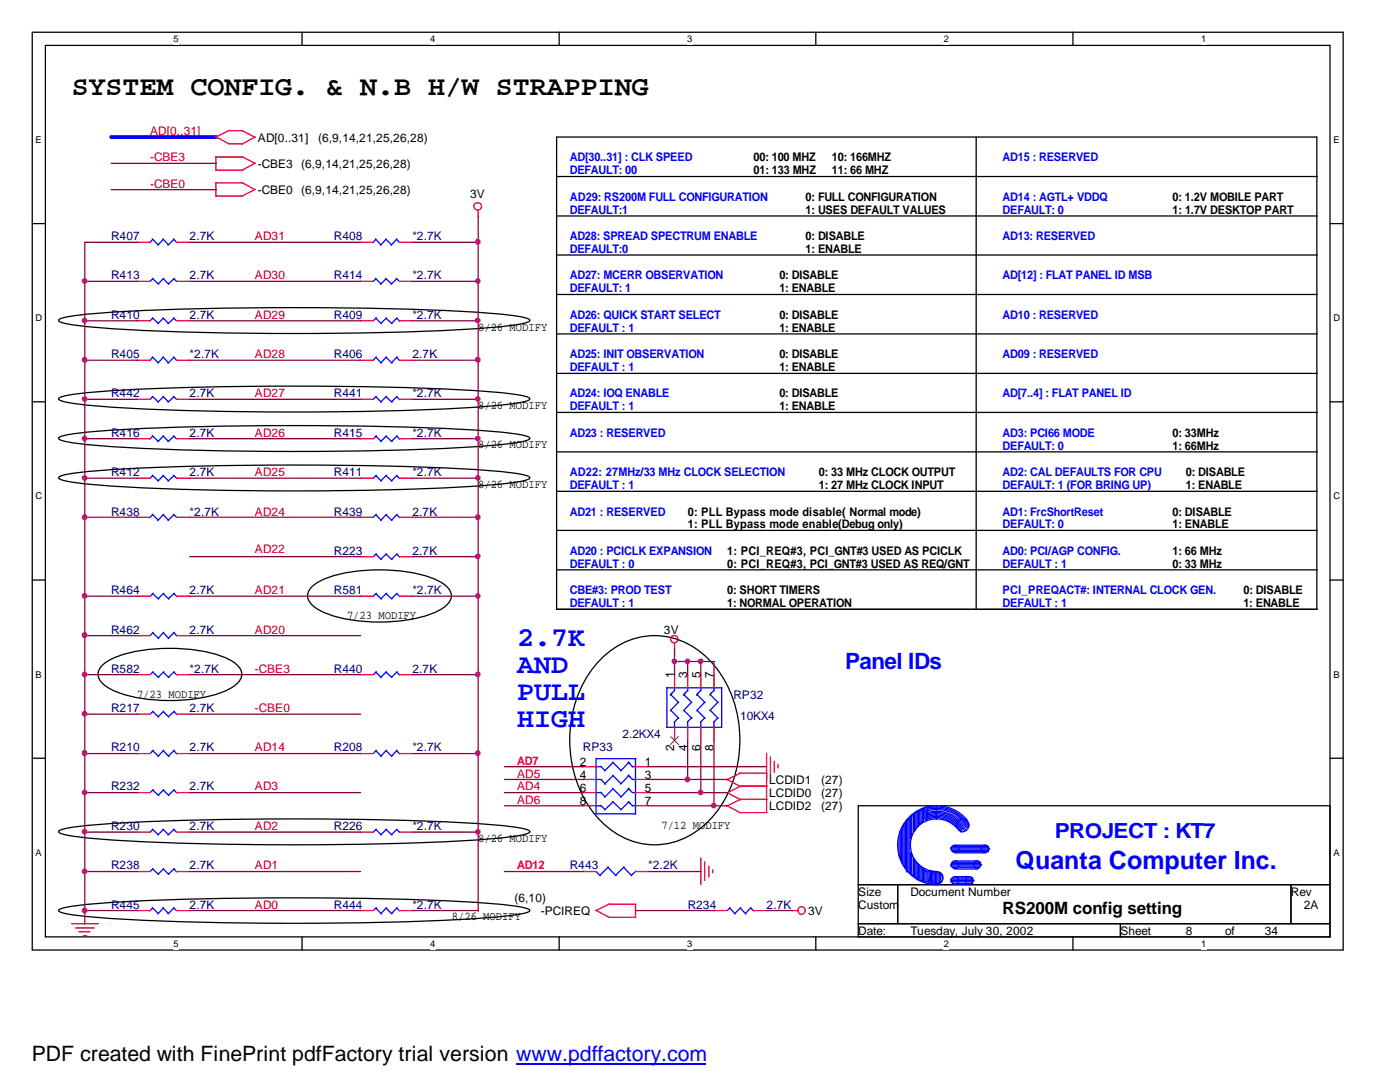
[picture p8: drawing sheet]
<svg xmlns="http://www.w3.org/2000/svg" width="279mm" height="216mm" viewBox="0 0 279 216" stroke-linecap="round" stroke-linejoin="round" font-family="sans-serif">
<path d="M6.4 6.4h261.7v183.2h-261.7zM9.1 9.1h256.3v177.8h-256.3z" fill="none" stroke="#000" stroke-width=".25"/>
<g fill="#fff">
<path d="M34.6 6.8h1v2.2h-1z"/>
<path d="M34.6 187.3h1v2.2h-1z"/>
</g>
<path d="M60.3 6.4v2.7M60.3 186.9v2.7" fill="none" stroke="#000" stroke-width=".25"/>
<g fill="#fff">
<path d="M85.9 6.8h1v2.2h-1z"/>
<path d="M85.9 187.3h1v2.2h-1z"/>
</g>
<path d="M111.6 6.4v2.7M111.6 186.9v2.7" fill="none" stroke="#000" stroke-width=".25"/>
<g fill="#fff">
<path d="M137.2 6.8h1v2.2h-1z"/>
<path d="M137.2 187.3h1v2.2h-1z"/>
</g>
<path d="M162.8 6.4v2.7M162.8 186.9v2.7" fill="none" stroke="#000" stroke-width=".25"/>
<g fill="#fff">
<path d="M188.4 6.8h1v2.2h-1z"/>
<path d="M188.4 187.3h1v2.2h-1z"/>
</g>
<path d="M214.1 6.4v2.7M214.1 186.9v2.7" fill="none" stroke="#000" stroke-width=".25"/>
<g fill="#fff">
<path d="M239.7 6.8h1v2.2h-1z"/>
<path d="M239.7 187.3h1v2.2h-1z"/>
<path d="M7.1 26.8h1.3v2.2h-1.3z"/>
<path d="M266.1 26.8h1.3v2.2h-1.3z"/>
<path d="M7.1 62.4h1.4v2.2h-1.4z"/>
<path d="M266.1 62.4h1.4v2.2h-1.4z"/>
</g>
<path d="M6.4 44.6h2.7M265.4 44.6h2.7" fill="none" stroke="#000" stroke-width=".25"/>
<g fill="#fff">
<path d="M7.1 98h1.4v2.2h-1.4z"/>
<path d="M266.1 98h1.4v2.2h-1.4z"/>
</g>
<path d="M6.4 80.2h2.7M265.4 80.2h2.7" fill="none" stroke="#000" stroke-width=".25"/>
<g fill="#fff">
<path d="M7.1 133.5h1.3v2.2h-1.3z"/>
<path d="M266.1 133.5h1.3v2.2h-1.3z"/>
</g>
<path d="M6.4 115.7h2.7M265.4 115.7h2.7" fill="none" stroke="#000" stroke-width=".25"/>
<g fill="#fff">
<path d="M7.1 169.1h1.3v2.2h-1.3z"/>
<path d="M266.1 169.1h1.3v2.2h-1.3z"/>
</g>
<g fill="none" stroke="#000" stroke-width=".25">
<path d="M111.1 35.2h151.8M194.8 27.3v94.4M111.1 43.1h151.8M111.1 50.9h151.8M111.1 58.8h151.8M11.8 63.7l.4-.2a64.5 64.5 0 0 1 12-1.3 713 713 0 0 1 73.3 .3l6.1 .6a3 3 0 0 1 2.1 .8 3 3 0 0 1-2.1 .8 295.2 295.2 0 0 1-34.1 1.8 534.4 534.4 0 0 1-53-1.4l-2.6-.4a3 3 0 0 1-2.2-.8zM11.8 79.4l.4-.2a64.5 64.5 0 0 1 12-1.4 713 713 0 0 1 73.3 .3l6.1 .7a3 3 0 0 1 2.1 .8 3 3 0 0 1-2.1 .8 295.2 295.2 0 0 1-34.1 1.7 534.4 534.4 0 0 1-53-1.4l-2.6-.3a3 3 0 0 1-2.2-.8zM111.1 66.6h151.8M111.1 74.5h151.8M11.8 87.3l.4-.2a64.5 64.5 0 0 1 12-1.4 713 713 0 0 1 73.3 .3l6.1 .7a3 3 0 0 1 2.1 .8 3 3 0 0 1-2.1 .7 295.2 295.2 0 0 1-34.1 1.8 534.4 534.4 0 0 1-53-1.4l-2.6-.4a3 3 0 0 1-2.2-.7zM11.8 95.1l.4-.2a64.5 64.5 0 0 1 12-1.3 713 713 0 0 1 73.3 .3l6.1 .7a3 3 0 0 1 2.1 .7 3 3 0 0 1-2.1 .8 295.2 295.2 0 0 1-34.1 1.8 534.4 534.4 0 0 1-53-1.4l-2.6-.4a3 3 0 0 1-2.2-.8zM111.1 82.3h151.8"/>
<path d="M111.1 90.2h151.8M111.1 98h151.8M62.3 117a17.9 17.9 0 0 1 9.9-3.1 31 31 0 0 1 15.3 2 4.1 4.1 0 0 1 2.6 3 3.2 3.2 0 0 1-1.7 2.4 22.7 22.7 0 0 1-10.9 2.8 29.2 29.2 0 0 1-13.6-2.2 4.1 4.1 0 0 1-2.5-3l.1-.7zM111.1 105.8h151.8M111.1 113.7h151.8M20.5 132.7a17.9 17.9 0 0 1 9.8-3.2 31 31 0 0 1 15.4 2.1 4.1 4.1 0 0 1 2.6 2.9 3.2 3.2 0 0 1-1.7 2.5 22.7 22.7 0 0 1-10.9 2.7 29.2 29.2 0 0 1-13.6-2.2 4.1 4.1 0 0 1-2.5-3l.1-.6zM119.7 131.7a14.7 14.7 0 0 1 21.9 0 24.2 24.2 0 0 1 2.9 28 16.5 16.5 0 0 1-13.9 8.9 16.1 16.1 0 0 1-13.8-8.9 24.6 24.6 0 0 1 1.8-26.8zM262.8 121.6v-94.3h-151.7v94.3h151.8M6.4 151.3h2.7M265.4 151.3h2.7M11.8 165.7l.4-.2a64.5 64.5 0 0 1 12-1.3 713 713 0 0 1 73.3 .3l6.1 .7a3 3 0 0 1 2.1 .7 3 3 0 0 1-2.1 .8 295.2 295.2 0 0 1-34.1 1.8 534.4 534.4 0 0 1-53-1.4l-2.6-.4a3 3 0 0 1-2.2-.8zM171.3 160.8h94.1v26.1h-94.1z"/>
<path d="M171.3 176.5h94.1M179.2 176.5v7.8M257.6 176.5v7.8M11.8 181.5l.4-.2a64.5 64.5 0 0 1 12-1.3 713 713 0 0 1 73.3 .2l6.1 .7a3 3 0 0 1 2.1 .8 3.1 3.1 0 0 1-2.1 .7 307.7 307.7 0 0 1-34.1 1.8 548.6 548.6 0 0 1-53-1.4l-2.6-.4a3.1 3.1 0 0 1-2.2-.7zM171.3 184.3h94.1M223.6 184.3v2.6"/>
</g>
<g fill="none" stroke="#f00" stroke-width=".25">
<path d="M43 27.3l2.7 1.4M43 36.5h5.3M43 31.3h5.3M43.1 31.3v2.7M43.1 36.5v2.7M43.1 39.1h5.3M43.1 34h5.3M45.6 28.7h2.7M45.7 26.1h2.7M45.8 26l-2.7 1.3M48.3 36.4l2.6 1.4M48.3 31.2l2.6 1.4"/>
<path d="M48.3 26.1l2.7 1.3M50.9 27.3l-2.6 1.5M51 37.8l-2.7 1.3M51 32.5l-2.7 1.5M27.3 56.1h2.7M27.3 48.3h2.7M35.2 56.1h2.6M35.2 48.3h2.6M71.9 56.1h2.6M71.9 48.3h2.6M79.7 56.1h2.6M79.7 48.3h2.6"/>
<path d="M95.4 42v1.2M27.3 79.7h2.7M27.3 64h2.7M27.3 71.9h2.7M35.2 79.7h2.6M35.2 64h2.6M35.2 71.9h2.6M71.9 79.7h2.6M71.9 64h2.6M71.9 71.9h2.6M79.7 79.7h2.6M79.7 64h2.6"/>
<path d="M79.7 71.9h2.6M27.3 87.5h2.7M27.3 95.4h2.7M35.2 87.5h2.6M35.2 95.4h2.6M71.9 87.5h2.6M71.9 95.4h2.6M79.7 87.5h2.6M79.7 95.4h2.6M27.3 103.2h2.7M27.3 119h2.7M35.2 103.2h2.6"/>
<path d="M35.2 119h2.6M71.9 103.2h2.6M71.9 111.1h2.6M71.9 119h2.6M79.7 103.2h2.6M79.7 111.1h2.6M79.7 119h2.6M27.3 134.6h2.7M27.3 126.8h2.7M35.2 134.6h2.6M35.2 126.8h2.6M71.9 134.6h2.6"/>
<path d="M79.7 134.6h2.6M134.6 128.4v1.1M134.6 134.6v2.6M137.2 134.6v2.6M139.9 134.6v2.6M142.5 134.6v2.6M27.3 150.4h2.7M27.3 142.5h2.7M27.3 158.2h2.7M35.2 150.4h2.6M35.2 142.5h2.6M35.2 158.2h2.6"/>
<path d="M71.9 150.4h2.6M79.7 150.4h2.6M116.3 158.2h2.7M116.3 153h2.7M116.3 155.5h2.7M126.8 158.2h2.6M126.8 153h2.6M126.8 155.5h2.6M134.6 145.1v2.6M137.2 145.1v2.6M139.9 145.1v2.6M142.5 145.1v2.6"/>
<path d="M145.1 158.2l2.7 1.4M145.1 155.5l2.7 1.5M147.7 159.5h5.4M147.7 156.9h5.4M147.7 154.3h5.3M147.7 159.5l-2.7 1.4M147.7 156.9l-2.7 1.3M147.7 154.3l-2.7 1.3M153 150.3v11.8M153.8 151v3.8M154.5 151.9v2.2M155.3 152.6v.6"/>
<path d="M27.3 166h2.7M27.3 173.9h2.7M35.2 166h2.6M35.2 173.9h2.6M71.9 166h2.6M79.7 166h2.6M116.3 173.9h2.7M116.3 160.8h2.7M126.8 173.9h2.6M126.8 160.8h2.6M139.9 171.2v5.3M140.6 172v3.7"/>
<path d="M141.5 172.8v2.2M142.2 173.6v.6M145.1 160.8l2.7 1.4M147.7 162.1h5.4M14.3 184.3h5.3M15.1 185.2h3.7M15.7 185.9h2.2M16.7 186.7h.6M27.3 181.7h2.7M35.2 181.7h2.6M71.9 181.7h2.6M79.7 181.7h2.6"/>
<path d="M118.9 181.6l2.7 1.4M121.5 183h5.3M121.6 180.4h5.3M121.7 180.3l-2.7 1.4M126.8 180.4v2.7M142.5 181.7h2.6M150.4 181.7h2.6M158.1 181.7h1.2"/>
<circle cx="95.4" cy="41.2" r=".75"/>
<circle cx="134.6" cy="127.5" r=".73"/>
<circle cx="160" cy="181.7" r=".74"/>
</g>
<g fill="none" stroke="#00f" stroke-width=".25">
<path d="M30.4 47.7l1.2 1.2M30.5 55.6l1.2 1.1M30.5 47.8l-.6 .6M30.6 55.5l-.6 .6M32.5 47.7l1.1 1.2M32.6 55.6l1.1 1.1M32.6 47.8l-1.1 1.1M32.7 55.5l-1.1 1.1M34.6 47.7l.6 .6M34.7 55.6l.6 .6M34.7 47.8l-1.2 1.1M34.8 55.5l-1.2 1.1"/>
<path d="M74.9 47.7l1.1 1.2M74.9 55.5l1.1 1.1M75 47.8l-.6 .6M75 55.6l-.6 .6M77 47.7l1.1 1.2M77 55.5l1.1 1.1M77 47.8l-1.1 1.1M77 55.6l-1.1 1.1M79.1 47.7l.6 .6M79.1 55.5l.6 .6M79.2 47.8l-1.1 1.1M79.2 55.6l-1.1 1.1"/>
<path d="M30.4 63.4l1.2 1.1M30.4 71.2l1.2 1.2M30.4 79.1l1.2 1.1M30.5 63.5l-.6 .6M30.5 71.3l-.6 .7M30.5 79.2l-.6 .6M32.5 63.4l1.1 1.1M32.5 71.2l1.1 1.2M32.5 79.1l1.1 1.1M32.6 63.5l-1.1 1.1M32.6 71.3l-1.1 1.2M32.6 79.2l-1.1 1.1"/>
<path d="M34.6 63.4l.6 .6M34.6 71.2l.6 .7M34.6 79.1l.6 .6M34.7 63.5l-1.2 1.1M34.7 71.3l-1.2 1.2M34.7 79.2l-1.2 1.1M75 79.2l1.1 1.1M75 71.3l1.1 1.2M75 63.5l1.1 1.1M75.1 79.1l-.6 .6M75.1 71.2l-.6 .7M75.1 63.4l-.6 .6"/>
<path d="M77 79.2l1.2 1.1M77 71.3l1.2 1.2M77 63.5l1.2 1.1M77.1 79.1l-1.1 1.1M77.1 71.2l-1.1 1.2M77.1 63.4l-1.1 1.1M79.2 79.2l.6 .6M79.2 71.3l.6 .7M79.2 63.5l.6 .6M79.2 79.1l-1.1 1.1M79.2 71.2l-1.1 1.2M79.2 63.4l-1.1 1.1"/>
<path d="M30.4 87l1.2 1.1M30.4 94.8l1.2 1.1M30.5 87l-.6 .6M30.5 94.9l-.6 .6M32.5 87l1.1 1.1M32.5 94.8l1.1 1.1M32.6 87l-1.1 1.1M32.6 94.9l-1.1 1.1M34.6 87l.6 .5M34.6 94.8l.6 .6M34.7 87l-1.2 1.1M34.7 94.9l-1.2 1.1"/>
<path d="M75 87l1.1 1.1M75 94.9l1.1 1.1M75.1 87l-.6 .5M75.1 94.8l-.6 .6M77 87l1.2 1.1M77 94.9l1.2 1.1M77.1 87l-1.1 1.1M77.1 94.8l-1.1 1.1M79.2 87l.6 .6M79.2 94.9l.6 .6M79.2 87l-1.1 1.1M79.2 94.8l-1.1 1.1"/>
<path d="M30.4 102.6l1.2 1.2M30.5 102.7l-.6 .6M30.5 118.4l1.2 1.1M30.6 118.4l-.6 .6M32.5 102.6l1.1 1.2M32.6 102.7l-1.1 1.2M32.6 118.4l1.1 1.1M32.7 118.4l-1.1 1.1M34.6 102.6l.6 .6M34.7 102.7l-1.2 1.2M34.7 118.4l.6 .6M34.8 118.4l-1.2 1.1"/>
<path d="M75 110.6l1.1 1.1M75 102.7l1.1 1.2M75 118.4l1.1 1.1M75.1 110.5l-.6 .6M75.1 102.6l-.6 .6M75.1 118.4l-.6 .6M77 110.6l1.2 1.1M77 102.7l1.2 1.2M77 118.4l1.2 1.1M77.1 110.5l-1.1 1.1M77.1 102.6l-1.1 1.2M77.1 118.4l-1.1 1.1"/>
<path d="M79.2 110.6l.6 .6M79.2 102.7l.6 .6M79.2 118.4l.6 .6M79.2 110.5l-1.1 1.1M79.2 102.6l-1.1 1.2M79.2 118.4l-1.1 1.1M30.5 126.2l1.2 1.2M30.5 134.1l1.2 1.1M30.6 126.2l-.6 .6M30.6 134l-.6 .6M32.6 126.2l1.1 1.2M32.6 134.1l1.1 1.1"/>
<path d="M32.7 126.2l-1.1 1.1M32.7 134l-1.1 1.1M34.7 126.2l.6 .7M34.7 134.1l.6 .6M34.8 126.2l-1.2 1.1M34.8 134l-1.2 1.1M75 134.1l1.1 1.1M75.1 134l-.6 .6M77 134.1l1.2 1.1M77.1 134l-1.1 1.1M79.2 134.1l.6 .6M79.2 134l-1.1 1.1"/>
<path d="M133.1 137.2h11M133.1 137.2v7.9M133.9 138.6l1.6 1.6M134.6 137.8l-.8 .9 .3-.4M134.6 137.2v.6M136.5 138.6l1.6 1.6M137.2 137.8l-.8 .9 .3-.4M137.2 137.2v.6M139.1 138.6l1.6 1.6M139.9 137.8l-.9 .9 .4-.4M139.9 137.2v.6M141.7 138.6l1.6 1.6"/>
<path d="M142 138.3l-.4 .4M142.5 137.2v.6M142.5 137.8l-.6 .5M144 137.2v8M30.5 149.8l1.2 1.2M30.5 142l1.2 1.1M30.5 157.6l1.2 1.2M30.6 149.7l-.6 .7M30.6 141.9l-.6 .6M30.6 157.6l-.6 .6M32.6 149.8l1.1 1.2M32.6 142l1.1 1.1"/>
<path d="M32.6 157.6l1.1 1.2M32.7 149.7l-1.1 1.2M32.7 141.9l-1.1 1.1M32.7 157.6l-1.1 1.1M34.7 149.8l.6 .7M34.7 142l.6 .6M34.7 157.6l.6 .6M34.8 149.7l-1.2 1.2M34.8 141.9l-1.2 1.1M34.8 157.6l-1.2 1.1M75 149.8l1.1 1.2M75.1 149.7l-.6 .7"/>
<path d="M77 149.8l1.2 1.2M77.1 149.7l-1.1 1.2M79.2 149.8l.6 .7M79.2 149.7l-1.1 1.2M118.9 153h1.1M118.9 158.2h1.1M119 155.5h1.1M119 151.3v11.1M119 151.4h7.9M119.9 152.9l.8 .9M119.9 158.1l.8 .9M120 155.5l.8 1"/>
<path d="M122.3 152.1l1.7 1.7M122.3 154.7l1.7 1.7M122.3 157.3l1.7 1.7M122.3 159.9l1.7 1.6M122.3 152.1l-1.7 1.7M122.3 154.8l-1.7 1.7M122.3 157.4l-1.7 1.7M125.4 154.7l.8 .8M125.4 157.3l.8 .9M125.4 159.9l.8 .9M125.5 152.1l-1.6 1.7M125.5 154.8l-1.6 1.7"/>
<path d="M125.5 157.4l-1.6 1.7M125.7 152.4l-.3-.3 .8 .9M126.2 153h.6M126.2 155.5h.6M126.2 158.2h.6M126.8 151.4v11.1M133 145.1h11M133.9 141.7l1.6 1.6M134.6 144v1.2M135.4 140.1l-1.6 1.7M135.4 143.3l-.9 .8M136.5 141.7l1.6 1.6"/>
<path d="M137.2 143.9v1.2M138 140.1l-1.6 1.7M138.1 143.2l-.9 .8M139.1 141.7l1.6 1.6M139.9 144v1.2M140.6 140.1l-1.6 1.7M140.6 143.3l-.8 .8M141.7 141.7l1.6 1.6M142.5 144v1.2M143.3 140.1l-1.7 1.7M143.3 143.3l-.9 .8M30.4 165.4l1.2 1.1"/>
<path d="M30.5 165.5l-.6 .6M30.5 173.4l1.2 1.1M30.6 173.3l-.6 .6M32.5 165.4l1.1 1.1M32.6 165.5l-1.1 1.1M32.6 173.4l1.1 1.1M32.7 173.3l-1.1 1.1M34.6 165.4l.6 .6M34.7 165.5l-1.2 1.1M34.7 173.4l.6 .6M34.8 173.3l-1.2 1.1M75 165.5l1.1 1.1"/>
<path d="M75.1 165.4l-.6 .6M77 165.5l1.2 1.1M77.1 165.4l-1.1 1.1M79.2 165.5l.6 .6M79.2 165.4l-1.1 1.1M118.9 160.8h1.1M118.9 162.4h7.9M119 173.9l.8 .9M119.9 160.7l.8 .8M121.3 173.1l1.6 1.7M121.4 173l-1.7 1.7M122.3 160l-1.7 1.6"/>
<path d="M124.5 173.1l1.6 1.7M124.5 173l-1.6 1.7M125.5 160l-1.6 1.6M126.2 160.8h.6M126.9 173.8l-.9 .9M179.4 166.8v3.8M179.4 170.5l.3 .9M179.7 165.9v5.4M179.9 165.5v6.6M179.9 172l.4 .4M180 165.4l-.3 .6M180.2 164.9v7.4"/>
<path d="M180.4 164.4v8.5M180.4 172.8l.4 .3M180.5 164.3l-.3 .7M180.7 164.1v9M180.9 163.9v10.1M181 163.8l-.3 .4M181.2 163.6v10.3M181.4 163.4v10.8M181.4 174.2h.4M181.5 163.3l-.3 .4M181.7 162.9v4.5M181.7 170.1v4.1"/>
<path d="M181.7 170.2l.3 .7M181.9 162.8v3.7M181.9 170.8v3.7M181.9 174.4l.5 .4M182 166.5l-.3 .8M182.3 162.6v3.5M182.3 171.2v3.5M182.3 171.3l.3 .6M182.4 162.6l-.5 .3M182.5 174.9l.4 .4M182.5 162.3v3.5M182.5 171.8v3.2"/>
<path d="M182.6 165.7l-.3 .3M182.8 162.1v3.3M182.8 172v3.2M182.8 172l.3 .4M182.9 162.1l-.4 .3M183 175.4h.4M183 161.8v3.2M183 172.3v3.2M183 161.9h.4M183.1 164.9l-.3 .4M183.3 172.6l.3 .3M183.3 161.9v2.9"/>
<path d="M183.3 172.5v2.9M183.6 175.7h.3M183.6 161.8v2.6M183.6 172.8v3M183.6 164.3l-.3 .5M183.8 161.5v2.8M183.8 173v2.7M183.8 173.1l.3 .4M183.9 161.5l-.3 .4M184.1 161.5v2.4M184.1 173.4v2.4M184.1 175.7l.3 .3"/>
<path d="M184.1 163.8l-.3 .4M184.3 161.3v2.7M184.3 173.3v2.6M184.3 173.4l.4 .3M184.4 161.2l-.3 .3M184.5 163.3l.3 .4M184.6 175.9h.3M184.6 161.2v2.2M184.6 173.7v2.3M184.7 161.9l2.1-.4a6.9 6.9 0 0 1 6.3 3.7M184.8 163.5l2-.3a5.6 5.6 0 0 1 5 2.8M184.8 163.2l2-.3a5.7 5.7 0 0 1 5.2 3.1"/>
<path d="M184.8 163l2-.4a5.9 5.9 0 0 1 5.2 2.9M184.8 162.7l2-.3a6.1 6.1 0 0 1 5.6 3.4M184.8 162.5l2-.4a6.5 6.5 0 0 1 6 3.7M184.8 162.2l2-.3a7 7 0 0 1 6.1 3.3M184.8 161v2.7M184.8 173.7v2.2M184.8 173.9h.5M184.9 161l-.3 .3M185.1 161.5l1.7-.2a7.2 7.2 0 0 1 6.5 3.6M185.1 161.2l1.7-.2a7.5 7.5 0 0 1 6.6 3.7M185.1 176.3h.6M185.2 175.9h.3"/>
<path d="M185.2 161.2v2.2M185.2 173.9v2.1M185.4 173.9h.4M185.4 173.8v2.1M185.7 173.9v2.5M185.9 173.9v2.5M186 173.8l-.8 2.5M186.2 173.8v2.1M186.2 173.9l.3 .6M186.3 175.9l-.4 .4M186.4 176.3h.4M186.4 174.4v2"/>
<path d="M186.7 174.2h.3M186.7 174.1v2.2M186.9 176.3h.4M186.9 174.2v2.2M187.2 174.2h.3M187.2 174.1v2.2M187.5 174.2v2.2M187.7 174.3v1.6M187.7 174.4l.4 .4M187.8 175.9l-.3 .4M188 174.7v1.1M189.7 169.2h7.5"/>
<path d="M189.7 172.8h5.9M189.7 175.4h4.4M189.7 175.9h4.4M189.8 169.2v.3M189.8 175.4v.4M189.8 169.4h7.7M189.8 172.6h6.1M189.8 172.8l.6 .3M189.8 175.7h4.6M189.8 175.9l.6 .5M190 169.7h7.2M190 172.3h5.6"/>
<path d="M190.1 168.9h7.2M190.1 169.7l.3 .3M190.1 172h5.6M190.1 172.3l-.4 .3M190.1 175.2h4M190.3 169.9h7M190.3 173.1h5.1M190.3 176.3h3.8M190.6 174.9h2.9M190.6 176.5h2.9M190.6 173.4h4.6M190.6 171.8h4.6"/>
<path d="M190.6 170.2h6.2M190.6 168.7h6.2M191 165.3a5.4 5.4 0 0 0-4.2-1.9h.1a5.1 5.1 0 0 0-5.2 5.2 5.3 5.3 0 0 0 5.2 5.3M193 163.7a7.8 7.8 0 0 0-6.2-2.9h.1a7.8 7.8 0 0 0-7.7 7.8v-.1a7.8 7.8 0 0 0 7.7 8M194.1 175.2v.3M194.3 175.7l-.3 .3M195.6 172v.4M195.8 172.6l-.3 .3M197.2 168.9v.3M197.4 169.4l-.3 .4M30.4 181.1l1.2 1.2M30.5 181.2l-.6 .6"/>
<path d="M32.5 181.1l1.1 1.2M32.6 181.2l-1.1 1.2M34.6 181.1l.6 .6M34.7 181.2l-1.2 1.2M75 181.2l1.1 1.2M75.1 181.1l-.6 .6M77 181.2l1.2 1.2M77.1 181.1l-1.1 1.2M79.2 181.2l.6 .6M79.2 181.1l-1.1 1.2M145.6 181.2l1.1 1.2M145.7 181.1l-.6 .6"/>
<path d="M147.7 181.2l1.1 1.2M147.8 181.1l-1.2 1.2M149.8 181.2l.7 .6M149.9 181.1l-1.1 1.2"/>
<circle cx="186.9" cy="175.2" r="1.28"/>
<circle cx="190.6" cy="175.7" r=".75"/>
<circle cx="190.6" cy="172.5" r=".75"/>
<circle cx="190.6" cy="169.4" r=".75"/>
<circle cx="192.1" cy="164.7" r="1.26"/>
<circle cx="193.5" cy="175.7" r=".75"/>
<circle cx="195" cy="172.5" r=".74"/>
<circle cx="196.6" cy="169.4" r=".75"/>
</g>
<path d="M133.9 147l1.6 1.6M135.4 147l-1.6 1.6" fill="none" stroke="#804000" stroke-width=".2"/>
<path d="M22.2 27.3h21" fill="none" stroke="#00f" stroke-width=".76"/>
<g fill="none" stroke="#800040" stroke-width=".25">
<path d="M22.2 32.6h21M22.2 37.8h21M16.9 56.1h10.5M27.4 48.3h-10.5v136.1M37.8 56.1h34.2M37.8 48.3h34.2M82.3 56.1h13.2M82.3 48.3h13.2M95.4 43.1v138.7M16.9 64h10.5M16.9 71.9h10.5M16.9 79.7h10.5"/>
<path d="M37.8 64h34.2M37.8 71.9h34.2M37.8 79.7h34.2M82.3 64h13.2M82.3 71.9h13.2M82.3 79.7h13.2M16.9 95.4h10.5M16.9 87.5h10.5M37.8 95.4h34.2M37.8 87.5h34.2M82.3 95.4h13.2M82.3 87.5h13.2"/>
<path d="M16.9 103.2h10.5M16.9 119h10.5M37.8 103.2h34.2M37.8 119h34.2M37.8 111.1h34.2M82.3 103.2h13.2M82.3 119h13.2M82.3 111.1h13.2M16.8 134.6h10.5M16.9 126.8h10.5M37.8 126.8h34.2M37.8 134.6h34.2"/>
<path d="M82.3 134.6h13.2M134.6 129.4v5.3M134.6 132h8M137.2 132v2.7M139.9 132v2.7M142.5 132v2.7M16.9 150.4h10.5M16.9 158.2h10.5M16.9 142.5h10.5M37.8 150.4h34.2M37.8 158.2h34.2M37.8 142.5h34.2"/>
<path d="M82.3 150.4h13.2M100.7 158.2h15.7M100.7 153h15.7M100.7 155.5h15.7M129.3 153h23.7M129.4 158.2h15.8M129.4 155.5h15.8M137.2 147.7v7.9M139.9 147.7v10.5M142.5 147.7v13.2M16.9 166h10.5M16.9 173.9h10.5"/>
<path d="M37.8 166h34.2M37.8 173.9h34.2M82.3 166h13.2M100.7 173.9h15.7M100.7 160.8h15.7M129.4 173.9h10.6M129.4 160.8h15.8M16.9 181.7h10.5M37.8 181.7h34.2M82.3 181.7h13.2M126.8 181.7h15.8M153 181.7h5.2"/>
</g>
<g fill="#f0f" stroke="#f0f" stroke-width=".25">
<circle cx="95.3" cy="48.3" r=".5"/>
<circle cx="95.4" cy="64" r=".48"/>
<circle cx="95.3" cy="71.8" r=".5"/>
<circle cx="95.3" cy="150.3" r=".5"/>
<circle cx="95.4" cy="166" r=".48"/>
<circle cx="95.4" cy="111" r=".48"/>
<circle cx="95.4" cy="79.6" r=".48"/>
<circle cx="95.4" cy="87.5" r=".48"/>
<circle cx="95.4" cy="95.4" r=".48"/>
<circle cx="95.3" cy="103.2" r=".5"/>
<circle cx="95.4" cy="56.1" r=".48"/>
<circle cx="16.9" cy="71.8" r=".5"/>
<circle cx="16.9" cy="79.6" r=".48"/>
<circle cx="16.9" cy="118.9" r=".48"/>
<circle cx="16.9" cy="103.2" r=".5"/>
<circle cx="16.9" cy="173.9" r=".48"/>
<circle cx="16.9" cy="87.5" r=".48"/>
<circle cx="16.9" cy="95.4" r=".48"/>
<circle cx="16.9" cy="64" r=".48"/>
<circle cx="16.9" cy="181.7" r=".5"/>
<circle cx="16.9" cy="126.7" r=".5"/>
<circle cx="16.9" cy="56.1" r=".48"/>
<circle cx="16.9" cy="158.1" r=".48"/>
<circle cx="16.9" cy="166" r=".48"/>
<circle cx="95.4" cy="118.9" r=".48"/>
<circle cx="16.9" cy="142.4" r=".48"/>
<circle cx="16.9" cy="150.3" r=".5"/>
<circle cx="16.9" cy="134.6" r=".48"/>
<circle cx="137.2" cy="131.9" r=".48"/>
<circle cx="139.8" cy="131.9" r=".48"/>
<circle cx="134.6" cy="131.9" r=".48"/>
<circle cx="142.4" cy="160.7" r=".48"/>
<circle cx="139.8" cy="158.1" r=".48"/>
<circle cx="137.2" cy="155.5" r=".5"/>
<circle cx="95.4" cy="134.6" r=".48"/>
</g>
<path d="M103 212.3h37.9" fill="none" stroke="#00f" stroke-width=".34"/>
<text font-size="5.5" x="14.3" y="19">SYSTEM CONFIG. &amp; N.B H/W STRAPPING</text>
<g font-size="5.5" fill="#00f">
<text x="103.2" y="128.9">2.7K</text>
<text x="103.2" y="134.3">AND</text>
<text x="103.2" y="139.7">PULL</text>
<text x="103.2" y="145.1">HIGH</text>
</g>
<text font-size="5" fill="#00f" x="202.7" y="173.3">Quanta Computer Inc.</text>
<text font-size="4.5" fill="#00f" x="168.7" y="133.5">Panel IDs</text>
<text font-size="4.2" x="6.3" y="211.7">PDF created with FinePrint pdfFactory trial version www.pdffactory.com</text>
<text font-size="4.1" fill="#00f" x="210.5" y="167.2">PROJECT : KT7</text>
<text font-size="3.4" x="200.1" y="182.3">RS200M config setting</text>
<g font-size="2.4" fill="#f00">
<text x="30" y="26.9">AD[0..31]</text>
<text x="30" y="32.2">-CBE3</text>
<text x="30" y="37.4">-CBE0</text>
<text x="50.9" y="47.9">AD31</text>
<text x="50.9" y="55.7">AD30</text>
<text x="50.9" y="63.6">AD29</text>
<text x="50.9" y="71.5">AD28</text>
<text x="50.9" y="79.2">AD27</text>
<text x="50.9" y="87.1">AD26</text>
<text x="50.9" y="95">AD25</text>
<text x="50.9" y="102.9">AD24</text>
<text x="50.9" y="110.4">AD22</text>
<text x="50.9" y="118.5">AD21</text>
<text x="50.9" y="126.4">AD20</text>
<text x="50.9" y="134.2">-CBE3</text>
<text x="50.9" y="142.1">-CBE0</text>
<text x="50.9" y="149.9">AD14</text>
<text x="103.2" y="152.6">AD7</text>
<text x="103.2" y="155.2">AD5</text>
<text x="50.9" y="157.7">AD3</text>
<text x="103.2" y="160.4">AD6</text>
<text x="103.2" y="157.7">AD4</text>
<text x="50.9" y="165.6">AD2</text>
<text x="50.9" y="173.5">AD1</text>
<text x="103.2" y="173.5">AD12</text>
<text x="50.9" y="181.4">AD0</text>
</g>
<g font-size="2.4">
<text x="51.5" y="28.3">AD[0..31]</text>
<text x="63.5" y="28.3">(6,9,14,21,25,26,28)</text>
<text x="51.5" y="33.5">-CBE3 (6,9,14,21,25,26,28)</text>
<text x="150.4" y="34.8">01: 133 MHZ</text>
<text x="150.4" y="32.2">00: 100 MHZ</text>
<text x="166" y="32.2">10: 166MHZ</text>
<text x="166" y="34.8">11: 66 MHZ</text>
<text x="51.5" y="38.7">-CBE0 (6,9,14,21,25,26,28)</text>
<text x="93.8" y="39.5">3V</text>
<text x="160.8" y="40">0: FULL CONFIGURATION</text>
<text x="234" y="40">0: 1.2V MOBILE PART</text>
<text x="160.8" y="47.9">0: DISABLE</text>
<text x="160.8" y="42.7">1: USES DEFAULT VALUES</text>
<text x="234" y="42.7">1: 1.7V DESKTOP PART</text>
<text x="160.8" y="50.5">1: ENABLE</text>
<text x="155.5" y="58.3">1: ENABLE</text>
<text x="155.5" y="55.7">0: DISABLE</text>
<text x="95.4" y="66">8/26 MODIFY</text>
<text x="155.5" y="63.6">0: DISABLE</text>
<text x="155.5" y="66.2">1: ENABLE</text>
<text x="155.5" y="71.5">0: DISABLE</text>
<text x="155.5" y="74.1">1: ENABLE</text>
<text x="95.4" y="81.6">8/26 MODIFY</text>
<text x="155.5" y="81.9">1: ENABLE</text>
<text x="155.5" y="79.2">0: DISABLE</text>
<text x="95.4" y="89.5">8/26 MODIFY</text>
<text x="234" y="87.1">0: 33MHz</text>
<text x="234" y="89.7">1: 66MHz</text>
<text x="163.4" y="95">0: 33 MHz CLOCK OUTPUT</text>
<text x="236.6" y="95">0: DISABLE</text>
<text x="95.4" y="97.4">8/26 MODIFY</text>
<text x="163.4" y="97.6">1: 27 MHz CLOCK INPUT</text>
<text x="236.6" y="97.6">1: ENABLE</text>
<text x="137.2" y="102.9">0: PLL Bypass mode disable( Normal mode)</text>
<text x="137.2" y="105.4">1: PLL Bypass mode enable(Debug only)</text>
<text x="234" y="105.4">1: ENABLE</text>
<text x="234" y="102.9">0: DISABLE</text>
<text x="145.1" y="113.3">0: PCI_REQ#3, PCI_GNT#3 USED AS REQ/GNT</text>
<text x="145.1" y="110.7">1: PCI_REQ#3, PCI_GNT#3 USED AS PCICLK</text>
<text x="234" y="113.3">0: 33 MHz</text>
<text x="234" y="110.7">1: 66 MHz</text>
<text x="145.1" y="118.5">0: SHORT TIMERS</text>
<text x="248.2" y="118.5">0: DISABLE</text>
<text x="69.3" y="123.5">7/23 MODIFY</text>
<text x="145.1" y="121.2">1: NORMAL OPERATION</text>
<text x="248.2" y="121.2">1: ENABLE</text>
<text x="132.5" y="126.4">3V</text>
<text x="134.5" y="135.4" transform="rotate(-90 134.5 135.4)">1</text>
<text x="137.2" y="135.4" transform="rotate(-90 137.2 135.4)">3</text>
<text x="139.8" y="135.4" transform="rotate(-90 139.8 135.4)">5</text>
<text x="142.4" y="135.4" transform="rotate(-90 142.4 135.4)">7</text>
<text x="27.3" y="139.2">7/23 MODIFY</text>
<text x="134.5" y="149.8" transform="rotate(-90 134.5 149.8)">2</text>
<text x="137.2" y="149.8" transform="rotate(-90 137.2 149.8)">4</text>
<text x="139.8" y="149.8" transform="rotate(-90 139.8 149.8)">6</text>
<text x="142.4" y="149.8" transform="rotate(-90 142.4 149.8)">8</text>
<text x="115.7" y="152.9">2</text>
<text x="115.7" y="155.4">4</text>
<text x="128.7" y="152.9">1</text>
<text x="128.7" y="155.4">3</text>
<text x="115.7" y="158.1">6</text>
<text x="115.7" y="160.7">8</text>
<text x="128.7" y="158.1">5</text>
<text x="128.7" y="160.7">7</text>
<text x="153.5" y="161.7">LCDID2</text>
<text x="153.5" y="159.1">LCDID0</text>
<text x="153.5" y="156.5">LCDID1</text>
<text x="163.9" y="161.7">(27)</text>
<text x="163.9" y="159.1">(27)</text>
<text x="163.9" y="156.5">(27)</text>
<text x="95.4" y="168">8/26 MODIFY</text>
<text x="132" y="165.4">7/12 MODIFY</text>
<text x="171.3" y="178.7">Size</text>
<text x="181.7" y="178.7">Document Number</text>
<text x="257.6" y="178.7">Rev</text>
<text x="90.2" y="183.6">8/26 MODIFY</text>
<text x="102.7" y="180">(6,10)</text>
<text x="107.9" y="182.6">-PCIREQ</text>
<text x="161.3" y="182.6">3V</text>
<text x="171.3" y="181.4">Custom</text>
<text x="260.2" y="181.4">2A</text>
<text x="171.3" y="186.5">Date:</text>
<text x="181.7" y="186.5">Tuesday, July 30, 2002</text>
<text x="223.6" y="186.5">Sheet</text>
<text x="236.6" y="186.5">8</text>
<text x="244.5" y="186.5">of</text>
<text x="252.4" y="186.5">34</text>
</g>
<g font-size="2.4" fill="#00f">
<text x="113.7" y="32.2">AD[30..31] : CLK SPEED</text>
<text x="113.7" y="34.8">DEFAULT: 00</text>
<text x="200.1" y="32.2">AD15 : RESERVED</text>
<text x="113.7" y="40">AD29: RS200M FULL CONFIGURATION</text>
<text x="200.1" y="40">AD14 : AGTL+ VDDQ</text>
<text x="113.7" y="42.7">DEFAULT:1</text>
<text x="113.7" y="47.9">AD28: SPREAD SPECTRUM ENABLE</text>
<text x="200.1" y="47.9">AD13: RESERVED</text>
<text x="200.1" y="42.7">DEFAULT: 0</text>
<text x="113.7" y="50.5">DEFAULT:0</text>
<text x="113.7" y="55.7">AD27: MCERR OBSERVATION</text>
<text x="113.7" y="58.3">DEFAULT: 1</text>
<text x="200.1" y="55.7">AD[12] : FLAT PANEL ID MSB</text>
<text x="113.7" y="63.6">AD26: QUICK START SELECT</text>
<text x="200.1" y="63.6">AD10 : RESERVED</text>
<text x="113.7" y="66.2">DEFAULT : 1</text>
<text x="113.7" y="71.5">AD25: INIT OBSERVATION</text>
<text x="200.1" y="71.5">AD09 : RESERVED</text>
<text x="113.7" y="74.1">DEFAULT : 1</text>
<text x="113.7" y="79.2">AD24: IOQ ENABLE</text>
<text x="113.7" y="81.9">DEFAULT : 1</text>
<text x="200.1" y="79.2">AD[7..4] : FLAT PANEL ID</text>
<text x="113.7" y="87.1">AD23 : RESERVED</text>
<text x="200.1" y="87.1">AD3: PCI66 MODE</text>
<text x="200.1" y="89.7">DEFAULT: 0</text>
<text x="113.7" y="95">AD22: 27MHz/33 MHz CLOCK SELECTION</text>
<text x="200.1" y="95">AD2: CAL DEFAULTS FOR CPU</text>
<text x="113.7" y="97.6">DEFAULT : 1</text>
<text x="200.1" y="97.6">DEFAULT: 1 (FOR BRING UP)</text>
<text x="113.7" y="102.9">AD21 : RESERVED</text>
<text x="200.1" y="102.9">AD1: FrcShortReset</text>
<text x="200.1" y="105.4">DEFAULT: 0</text>
<text x="113.7" y="110.7">AD20 : PCICLK EXPANSION</text>
<text x="113.7" y="113.3">DEFAULT : 0</text>
<text x="200.1" y="110.7">AD0: PCI/AGP CONFIG.</text>
<text x="200.1" y="113.3">DEFAULT : 1</text>
<text x="113.7" y="118.5">CBE#3: PROD TEST</text>
<text x="200.1" y="118.5">PCI_PREQACT#: INTERNAL CLOCK GEN.</text>
<text x="113.7" y="121.2">DEFAULT : 1</text>
<text x="200.1" y="121.2">DEFAULT : 1</text>
</g>
<g font-size="2.4" fill="#000080">
<text x="22.2" y="47.9">R407</text>
<text x="37.8" y="47.9">2.7K</text>
<text x="66.6" y="47.9">R408</text>
<text x="82.3" y="47.9">*2.7K</text>
<text x="22.2" y="55.7">R413</text>
<text x="37.8" y="55.7">2.7K</text>
<text x="66.6" y="55.7">R414</text>
<text x="82.3" y="55.7">*2.7K</text>
<text x="22.2" y="63.6">R410</text>
<text x="37.8" y="63.6">2.7K</text>
<text x="66.6" y="63.6">R409</text>
<text x="82.3" y="63.6">*2.7K</text>
<text x="22.2" y="71.5">R405</text>
<text x="37.8" y="71.5">*2.7K</text>
<text x="66.6" y="71.5">R406</text>
<text x="82.3" y="71.5">2.7K</text>
<text x="22.2" y="79.2">R442</text>
<text x="37.8" y="79.2">2.7K</text>
<text x="66.6" y="79.2">R441</text>
<text x="82.3" y="79.2">*2.7K</text>
<text x="22.2" y="87.1">R416</text>
<text x="37.8" y="87.1">2.7K</text>
<text x="66.6" y="87.1">R415</text>
<text x="82.3" y="87.1">*2.7K</text>
<text x="22.2" y="95">R412</text>
<text x="37.8" y="95">2.7K</text>
<text x="66.6" y="95">R411</text>
<text x="82.3" y="95">*2.7K</text>
<text x="22.2" y="102.9">R438</text>
<text x="37.8" y="102.9">*2.7K</text>
<text x="66.6" y="102.9">R439</text>
<text x="82.3" y="102.9">2.7K</text>
<text x="66.6" y="110.7">R223</text>
<text x="82.3" y="110.7">2.7K</text>
<text x="22.2" y="118.5">R464</text>
<text x="37.8" y="118.5">2.7K</text>
<text x="66.6" y="118.5">R581</text>
<text x="82.3" y="118.5">*2.7K</text>
<text x="22.2" y="126.4">R462</text>
<text x="37.8" y="126.4">2.7K</text>
<text x="22.2" y="134.2">R582</text>
<text x="37.8" y="134.2">*2.7K</text>
<text x="66.6" y="134.2">R440</text>
<text x="82.3" y="134.2">2.7K</text>
<text x="22.2" y="142.1">R217</text>
<text x="37.8" y="142.1">2.7K</text>
<text x="146.4" y="139.4">RP32</text>
<text x="147.7" y="143.7">10KX4</text>
<text x="22.2" y="149.9">R210</text>
<text x="37.8" y="149.9">2.7K</text>
<text x="66.6" y="149.9">R208</text>
<text x="82.3" y="149.9">*2.7K</text>
<text x="116.3" y="149.9">RP33</text>
<text x="124.2" y="147.3">2.2KX4</text>
<text x="22.2" y="157.7">R232</text>
<text x="37.8" y="157.7">2.7K</text>
<text x="22.2" y="165.6">R230</text>
<text x="37.8" y="165.6">2.7K</text>
<text x="66.6" y="165.6">R226</text>
<text x="82.3" y="165.6">*2.7K</text>
<text x="22.2" y="173.5">R238</text>
<text x="37.8" y="173.5">2.7K</text>
<text x="113.7" y="173.5">R443</text>
<text x="129.4" y="173.5">*2.2K</text>
<text x="22.2" y="181.4">R445</text>
<text x="37.8" y="181.4">2.7K</text>
<text x="66.6" y="181.4">R444</text>
<text x="82.3" y="181.4">*2.7K</text>
<text x="137.2" y="181.4">R234</text>
<text x="153" y="181.4">2.7K</text>
</g>
<g font-size="1.9">
<text x="34.6" y="8.5">5</text>
<text x="85.9" y="8.5">4</text>
<text x="137.2" y="8.5">3</text>
<text x="188.4" y="8.5">2</text>
<text x="239.7" y="8.5">1</text>
<text x="7.1" y="28.5">E</text>
<text x="266.1" y="28.5">E</text>
<text x="7.1" y="64.1">D</text>
<text x="266.1" y="64.1">D</text>
<text x="7.1" y="99.7">C</text>
<text x="266.1" y="99.7">C</text>
<text x="7.1" y="135.2">B</text>
<text x="266.1" y="135.2">B</text>
<text x="7.1" y="170.8">A</text>
<text x="266.1" y="170.8">A</text>
<text x="34.6" y="189">5</text>
<text x="85.9" y="189">4</text>
<text x="137.2" y="189">3</text>
<text x="188.4" y="189">2</text>
<text x="239.7" y="189">1</text>
</g>
</svg>
